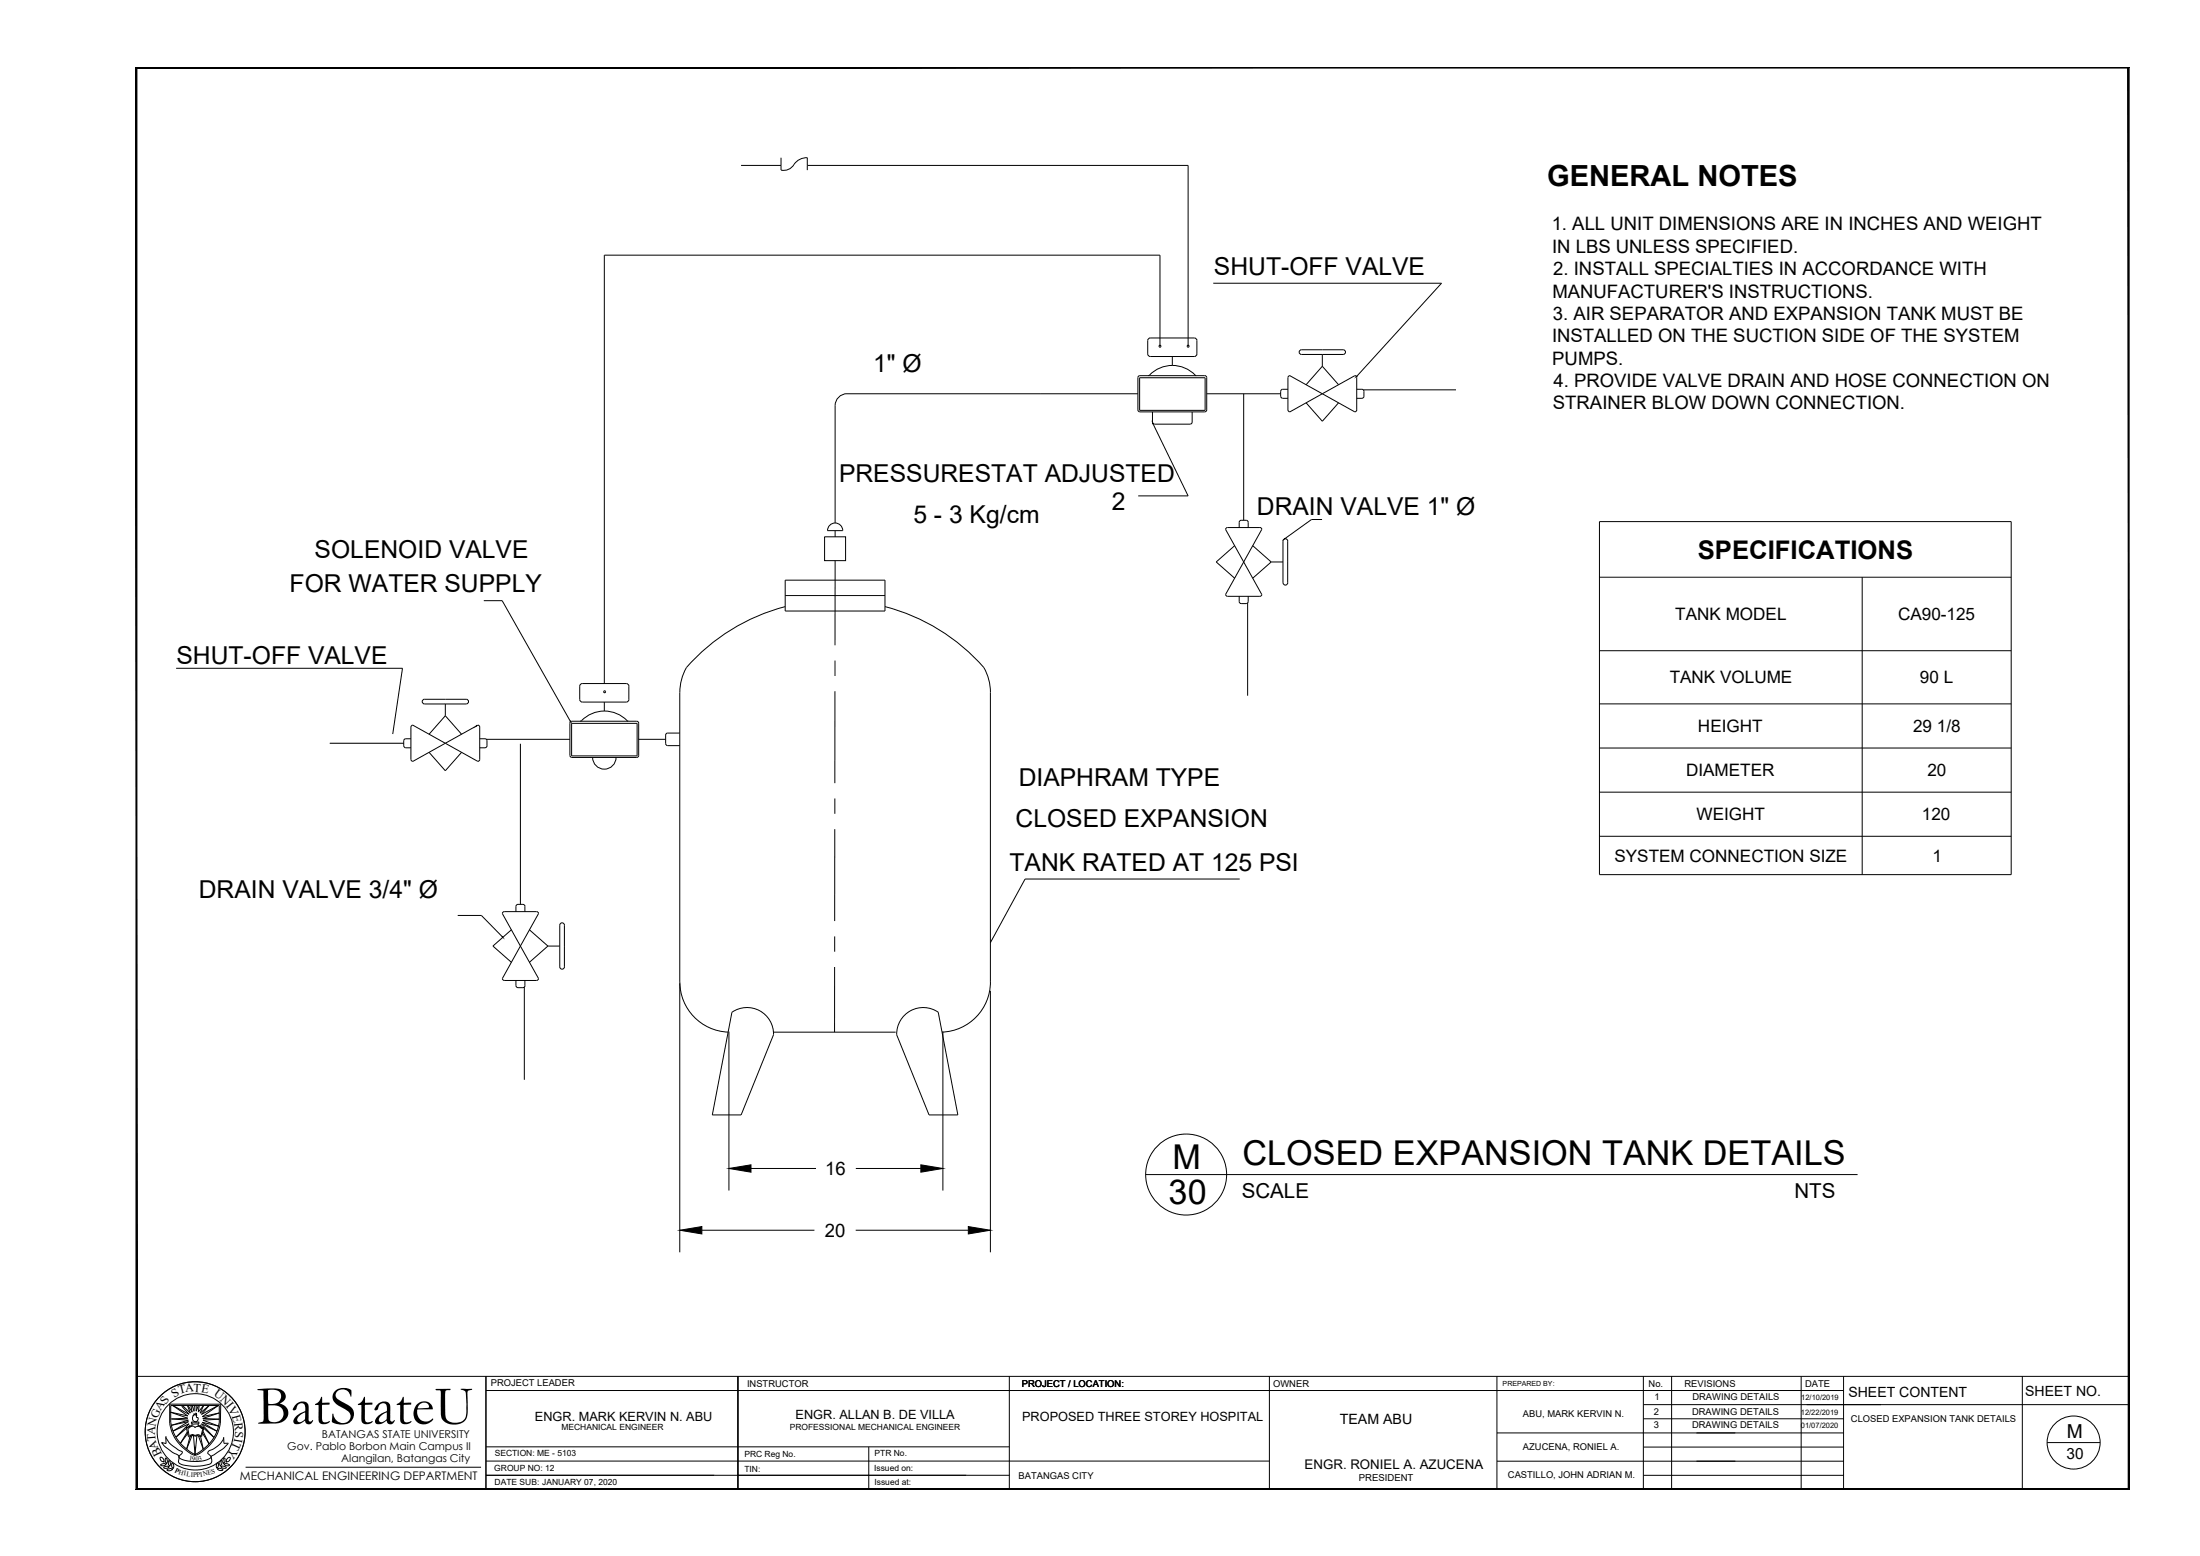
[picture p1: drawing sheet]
<svg xmlns="http://www.w3.org/2000/svg" width="420mm" height="297mm" viewBox="0 0 420 297" stroke-linecap="round" stroke-linejoin="round" font-family="sans-serif">
<!-- layer: 2 -->
<g fill="none" stroke="#000" stroke-width=".19">
<path d="M141.5 31.6h7.7M149.2 30.1v2.4a2.49 2.49 0 0 0 2.8-1.5 2.88 2.88 0 0 1 2.2-.9v2.4M154.2 31.6h72.7v34.5M221.5 48.7v17.4M231.7 54.1h43.6l-16.1 17.7M217.6 72.1h12.6v6.2h-12.6zM220.2 80.9l6.7 13.8h-9.5M252.5 99.2h-2l-5.1 3.6M92.4 114.7h3.5l13 23M33.6 127.6h43.3l-1.9 12.5M109.2 138.1h12.5v6.2h-12.5zM87.4 174.8h4.5l4 4"/>
<path d="M236.8 167.8h-41l-6.7 12.2"/>
<circle cx="221.5" cy="66.1" r=".19"/>
<circle cx="226.9" cy="66.1" r=".19"/>
<circle cx="115.5" cy="132.1" r=".19"/>
</g>
<!-- layer: 5 -->
<g fill="none" stroke="#000" stroke-width=".19">
<path d="M217.3 75.2h-55.5a2.28 2.28 0 0 0-2.3 2.2v22.4M217.4 71.9l.3-.2 12.6 .1 .2 .3-.1 6.3-.3 .2h-12.6l-.2-.3zM220.1 78.6v2l.4 .4 7-.1 .2-.3v-2M223.9 68.1v1.7M223.9 69.8a6.3 6.3 0 0 0-4.5 1.9h-.1M223.9 69.8a6.3 6.3 0 0 1 4.5 1.9h.1M228.6 65v2.6M228.6 65l-.3-.4-.2-.1-8.7 .1-.2 .4v2.6l.2 .4 .3 .1h8.4l.2-.1 .3-.4M230.5 75.2h14.1M237.5 75.2v24.1M244.6 75.7v.1l.4 .2M245 76h1"/>
<path d="M246 74.3l-1.2 .1-.2 .3v1M246.3 71.7l12.4 6.9 .4-.3v-6.2l-.4-.4-12.4 6.9M246.3 71.7l-.3 .4v6.2l.3 .3M249.4 76.9l3.1 3.5 3.1-3.5M252.5 69.9l3.1 3.5M252.5 67.7v2.2M252.5 69.9l-3.1 3.5M256.5 66.8h-7.9a.45 .45 0 0 0-.5 .4 .45 .45 0 0 0 .5 .5h7.9M256.5 66.8a.45 .45 0 0 1 .5 .4 .45 .45 0 0 1-.5 .5M259.1 74.3l1.2 .1 .2 .3v1M259.1 76h1M260.4 74.4h17.7"/>
<path d="M260.5 75.7l-.2 .3h-.2M234.1 101.1l6.9 12.4-.4 .3M234.1 113.5l.3 .3h6.2M235.8 104.2l-3.5 3.1 3.5 3.1M236.7 113.8v1l.3 .4h1l.3-.2 .1-1.2M236.7 100.7v-1.2l.3-.2h1l.3 .2 .1 1.2M238.3 115.1v17.7M239.2 104.2l3.6 3.1M240.6 100.7h-6.2l-.3 .4M240.6 100.7l.4 .4-6.9 12.4M242.8 107.3h2.2M242.8 107.3l-3.6 3.1"/>
<path d="M245 103.3v7.9a.45 .45 0 0 0 .5 .5 .45 .45 0 0 0 .4-.5v-7.9M245 103.3a.45 .45 0 0 1 .5-.5 .45 .45 0 0 1 .4 .5M78.5 138.6l.4-.2 12.4 6.9 .3-.1v-6.4l-.2-.3-.1-.1-12.5 6.9-.3-.3zM80.7 133.7l.4-.2h7.9a.45 .45 0 0 1 .5 .4 .45 .45 0 0 1-.5 .5h-7.9a.45 .45 0 0 1-.4-.7zM85 136.6l3.1 3.6M85 134.4v2.2M85 136.6l-3.1 3.6M108.8 138.1l.4-.4h12.4l.4 .4M108.8 138.1v6.1l.4 .4M115.4 134v1.7M115.4 135.7a6.3 6.3 0 0 1 4.5 1.9l.1 .1M115.4 135.7a6.4 6.4 0 0 0-4.5 1.9l-.1 .1"/>
<path d="M120.1 131v2.5M120.1 131l-.2-.4-.3-.1h-8.4l-.4 .2-.1 .3v2.5l.3 .5h.2h8.4h.3l.2-.5M122 138.1v6.1l-.4 .4M129.8 139.9l-2.5 .1-.2 .3v1.7l.2 .3h.2h2.3M63 141.9h14.1M78.5 141l-1.2 .1-.2 .3v1l.2 .3 1.2 .1M81.9 143.6l3.1 3.5 3.1-3.5M91.6 141l1.2 .1 .2 .3v1l-.2 .3-1.2 .1M92.9 141.1h15.9M99.4 142v30.6M109.2 144.6h12.4M113.2 144.6a2.24 2.24 0 0 0 2.2 2.2 2.24 2.24 0 0 0 2.3-2.2"/>
<path d="M122 141.1h5.1M96 174.2l.3-.2h6.2l.3 .2v.2l-3.4 6.2-3.5-6.2zM97.7 177.5l-3.6 3.1 3.6 3.1M98.5 174l.1-1.2 .3-.2h1l.3 .2v1.2M101.1 177.5l3.5 3.1M107 176.4a.45 .45 0 0 1 .5-.2 .45 .45 0 0 1 .3 .4v8a.45 .45 0 0 1-.4 .4 .45 .45 0 0 1-.5-.4zM98.5 187.2l.1 1.2 .3 .1h1l.3-.1 .1-.2-.1-1M99.4 180.6l3.4 6.2-.1 .3-6.4 .1-.3-.2-.1-.2zM100.1 188.4v17.7M104.6 180.6l-3.5 3.1M104.6 180.6h2.3"/>
</g>
<!-- layer: 2 -->
<path d="M259.1 71.8l-.1 .1zM220.1 80.7l.1 .2zM245.3 102.9l.1-.1zM91 138.5v.1zM108.9 137.7l.1 .1zM95.9 178.8l.1 .1z" fill="#000" stroke="#000" stroke-width=".19"/>
<!-- layer: 0 -->
<g fill="none" stroke="#000" stroke-width=".19">
<path d="M221.5 48.7h-106.1v81.8M305.5 99.6h78.6v67.4h-78.6zM150 113.7h19M150 110.8h19v5.8h-19zM150 115.8a37.8 37.8 0 0 0-18.9 11.6M159.5 110.8v12.4M169 115.8a37.8 37.8 0 0 1 18.9 11.6M305.5 110.2h78.6M355.6 110.2v56.8M131.1 127.5l-.9 1.9-.3 1.4-.1 1.4v55.2a9.6 9.6 0 0 0 9.3 9.6M159.5 132l-.1 17.5M159.5 126.1v2.9"/>
<path d="M187.9 127.5l.6 1.2 .4 1.4 .2 2.1 .1 55.2a9.6 9.6 0 0 1-9.3 9.6M305.5 124.2h78.6M305.5 134.4h78.6M159.4 158.3v17.5M159.4 152.4v3M305.5 142.8h78.6M305.5 151.2h78.6M305.5 159.6h78.6M159.4 178.8v2.9M129.8 187.7v51.4M139.2 196.9v30.4M139.8 193.2a5.1 5.1 0 0 1 7.9 4.3l-6.2 15.3h-5.5z"/>
<path d="M147.7 197h23.3M159.4 184.6v12.4M171.3 197.5a5.1 5.1 0 0 1 7.9-4.3l3.7 19.6h-5.5l-6.2-15.3M180.1 196.9v30.4M189.1 189.1v50M134 234.9h21.5M143.4 223.1h12.4M163.4 234.9h21.5M163.4 223.1h12.5M218.8 224.2h136"/>
<circle cx="226.5" cy="224.2" r="7.7"/>
</g>
<!-- layer: pipe -->
<path d="M157.5 102.5h4v4.5h-4zM159.5 107v3.8" fill="none" stroke="#000" stroke-width=".19"/>
<!-- layer: Duct -->
<path d="M158.6 100.1a1.45 1.45 0 0 1 1.6-.1 1.45 1.45 0 0 1 .8 1.3h-3l.1-.5zM159.5 101.3v1.2" fill="none" stroke="#000" stroke-width=".19"/>
<!-- layer: 0 -->
<path d="M129.8 234.9l4.2-.7v1.4zM139.2 223.1l4.2-.7v1.4zM175.9 222.4l4.2 .7-4.2 .7zM184.9 234.2l4.2 .7-4.2 .7z" fill="#000" stroke="#000" stroke-width=".19"/>
<!-- layer: template -->
<path d="M26 284.3h380.6l-.2-.1zM26 284.3l.2-.1h380.2zM26 12.8v271.5l.2-.1zM26 12.8l.2 .2v271.2zM26 12.8l.2 .2 380.4-.2zM26.2 13l380.4-.2-.2 .2zM406.6 12.8l-.2 .2 .2 271.3zM406.4 13l.2 271.3-.2-.1z" fill="#000" stroke="#000" stroke-width=".19"/>
<g fill="none" stroke="#000" stroke-width=".19">
<path d="M26 262.7h380.6M31.2 279l.1 .1a.61 .61 0 0 0-.7-.8v.1a.7 .7 0 0 0 .7 .7M31.7 274.4v1.2l-.8-.2M31.7 279.5a.58 .58 0 0 1-1 .1l.1-.1a.7 .7 0 0 1 .9 .1M31.7 274.3v.1l.3 .5a6.5 6.5 0 0 0 2.4 2.1 .37 .37 0 0 1 .4 .2 .37 .37 0 0 1-.3 .5l-.2 .1a.41 .41 0 0 0-.1 .5 .41 .41 0 0 0 .5 .3 6.6 6.6 0 0 0 5.6-.4v-.2l-.3-.3a.48 .48 0 0 1-.3-.6 .48 .48 0 0 1 .6-.3 3.7 3.7 0 0 0 2.4-2.4l.1 1.1h.8a7.7 7.7 0 0 1-2.8 2.3l-.4 .2-.1 .2a.85 .85 0 0 1-.5 1.4 8.7 8.7 0 0 1-5.5-.2l-.2-.4 .1-.5a.78 .78 0 0 0-.8-1l-1.8-1.3-.7-.8h.2M31.8 274.3h-.1M31.9 279.4h-.1a.84 .84 0 0 1-.2-1 .49 .49 0 0 1 .4 .7l-.2 .3M32.4 268.1h9.8l-.1 3.6a8 8 0 0 1-4.9 6.1 8.1 8.1 0 0 1-4.8-6.1zM32.5 279.9h-.1a.82 .82 0 0 1-.2-1 .62 .62 0 0 1 .2 1M35.8 273.4l-1.3 2.1 1.3-1.8M35.8 268.3l.6 1.5-1.5-1.5-.2 .2 1.4 1.5-3.1-1.7 2.9 2-3.4-.7 3.4 1.1-3.2 .2 3.3 .2-3.3 1 3.3-.7-3 1.8 3.1-1.4-2.5 2.6 2.7-2.3M35.9 272.7l.3-.2a.72 .72 0 0 1 1.1 0 .85 .85 0 0 1 1.3 .2h.1l-.3 1.4-.4-.2-.8 .1-.4-.2-.5 .3h-.2z"/>
<path d="M35.9 268.3l.8 1.3-.2-1.2 .2-.1 .4 1.1v-1.1M36.6 271.4v.1a.32 .32 0 0 0 .1 .4 .32 .32 0 0 0 .4 0l.6-.1a.19 .19 0 0 0 .3-.1 .19 .19 0 0 0-.1-.2h-1.3M36.7 272.1v.1l-1.1 .3 .4 1.7a.37 .37 0 0 0 .6-.1l.7 .1a.75 .75 0 0 1 1 0h.2l.4-1.6-.4-.1-.4-.3-.3-.1M36.7 271.8v.4M36.7 274l-1.1 2.6 .7-2.3M37.1 277.7a8.1 8.1 0 0 0 4.8-6.1v-3.3h-9.3v3.3a8 8 0 0 0 4.8 6.1M37.1 269.9l.3 .2v-.3l.2 .4a.31 .31 0 0 0-.1 .3 .31 .31 0 0 0 .3 .2l-.2 .6-.4 .1a.77 .77 0 0 1-.2-1.3zM37.1 276.2h.3M37.1 276.3h.3M37.2 276.6h.1M37.4 276.5h-.2M37.5 268.3v1.1l.4-1.1"/>
<path d="M37.6 274.1l-.4 3.5-.2-3.5M37.8 271.8v.4M37.9 274.1l.9 2.6-.5-2.5M38 268.3l-.1 1.3 1-1.3-.7 1.5 1.7-1.5-1.4 1.7 3.2-1.7-3.1 2.1 3.3-.7-3.2 1.1 3.2 .1-3.1 .2 2.9 1.1-3.1-.7 2.8 1.7-2.9-1.4 2.4 2.6-2.7-2.4M38.8 273.3l1.1 2.3-1.2-2M41.5 279.3l.1-.1a.47 .47 0 0 1 .1 .7l-.3 .4-.1-.5zM42 279.8h.1a.7 .7 0 0 0 .1-1l-.2 .6 .1 .4M42.2 280l.5 .3a.34 .34 0 0 0 .5-.2h-.1a.7 .7 0 0 0-.9-.1M42.6 279.4l.1-.1a.7 .7 0 0 0 .1-1l-.2 .6 .1 .5M42.8 279.5l.5 .3a.34 .34 0 0 0 .5-.1v-.1a.74 .74 0 0 0-1 0M43.3 279l-.1 .1a.62 .62 0 0 1 .8-.8v.1a.75 .75 0 0 1-.8 .7M92.8 278.9h149.6"/>
<path d="M92.8 262.7v21.6M92.8 265.4h259.3M92.8 276.2h100M140.9 262.7v21.6M165.9 276.2v8.1M192.8 262.7v21.6M242.4 262.7v21.6M285.9 278.9h66.2M285.9 273.5h66.2M285.9 262.7v21.6M313.8 270.8h38.3M313.8 268.1h92.8"/>
<path d="M313.8 262.7v21.6M313.8 276.2h38.3M319.2 262.7v21.6M344 262.7v21.6M352.1 262.7v21.6M386.2 262.7v21.6M391 275.4h10.1M32.3 280l-.5 .3a.31 .31 0 0 1-.3 .1 .31 .31 0 0 1-.2-.3v-.1a.72 .72 0 0 1 1 .1M32.9 280.5a.57 .57 0 0 1-.5 .3 .57 .57 0 0 1-.5-.3h.1a.69 .69 0 0 1 .9 0M33.1 280.3h-.1a.7 .7 0 0 1 0-1l.2 .5-.1 .5M41.5 280.4a.57 .57 0 0 0 .5 .4 .57 .57 0 0 0 .5-.3 .74 .74 0 0 0-1 0M46.9 280.1h45"/>
<path d="M92.8 281.6h100M313.8 281.6h38.3"/>
<circle cx="37.3" cy="273.3" r="9.5"/>
<circle cx="37.3" cy="273.3" r="7.3"/>
<circle cx="396" cy="275.4" r="5.1"/>
</g>
<text font-size="10.6" x="49" y="271.8">BatStateU</text>
<g font-size="6.5">
<text x="223.9" y="223.2">M</text>
<text x="237.3" y="222.4">CLOSED EXPANSION TANK DETAILS</text>
<text x="223.2" y="229.8">30</text>
</g>
<text font-size="5.6" x="295.5" y="35.5">GENERAL NOTES</text>
<text font-size="4.9" x="324.3" y="106.6">SPECIFICATIONS</text>
<g font-size="4.7">
<text x="231.8" y="52.5">SHUT-OFF VALVE</text>
<text x="166.8" y="71">1&quot; Ø</text>
<text x="160.2" y="92.1">PRESSURESTAT ADJUSTED</text>
<text x="174.4" y="99.8">5 - 3 Kg/cm</text>
<text x="212.3" y="97.4">2</text>
<text x="240" y="98.3">DRAIN VALVE 1&quot; Ø</text>
<text x="60.1" y="106.6">SOLENOID VALVE</text>
<text x="55.3" y="113">FOR WATER SUPPLY</text>
<text x="33.7" y="126.8">SHUT-OFF VALVE</text>
<text x="194.6" y="150">DIAPHRAM TYPE</text>
<text x="194" y="157.9">CLOSED EXPANSION</text>
<text x="192.8" y="166.2">TANK RATED AT 125 PSI</text>
<text x="38" y="171.4">DRAIN VALVE 3/4&quot; Ø</text>
</g>
<g font-size="3.9">
<text x="237.1" y="228.6">SCALE</text>
<text x="342.7" y="228.6">NTS</text>
</g>
<text font-size="3.7" x="394.7" y="274.6">M</text>
<g font-size="3.5">
<text x="296.3" y="44">1. ALL UNIT DIMENSIONS ARE IN INCHES AND WEIGHT</text>
<text x="296.4" y="48.3">IN LBS UNLESS SPECIFIED.</text>
<text x="296.6" y="52.5">2. INSTALL SPECIALTIES IN ACCORDANCE WITH</text>
<text x="296.5" y="56.8">MANUFACTURER'S INSTRUCTIONS.</text>
<text x="296.4" y="65.3">INSTALLED ON THE SUCTION SIDE OF THE SYSTEM</text>
<text x="296.6" y="61.1">3. AIR SEPARATOR AND EXPANSION TANK MUST BE</text>
<text x="296.5" y="69.6">PUMPS.</text>
<text x="296.7" y="73.9">4. PROVIDE VALVE DRAIN AND HOSE CONNECTION ON</text>
<text x="296.6" y="78.1">STRAINER BLOW DOWN CONNECTION.</text>
<text x="157.6" y="224.3">16</text>
<text x="157.6" y="236.1">20</text>
</g>
<g font-size="3.3">
<text x="320" y="118.4">TANK MODEL</text>
<text x="362.5" y="118.4">CA90-125</text>
<text x="318.9" y="130.5">TANK VOLUME</text>
<text x="366.7" y="130.5">90 L</text>
<text x="324.3" y="139.7">HEIGHT</text>
<text x="365.4" y="139.7">29 1/8</text>
<text x="322" y="148.2">DIAMETER</text>
<text x="368.1" y="148.2">20</text>
<text x="324" y="156.6">WEIGHT</text>
<text x="367.1" y="156.6">120</text>
<text x="308.3" y="164.5">SYSTEM CONNECTION SIZE</text>
<text x="369.1" y="164.5">1</text>
</g>
<text font-size="2.9" x="394.7" y="278.5">30</text>
<g font-size="2.7">
<text x="353" y="266.7">SHEET CONTENT</text>
<text x="386.8" y="266.4">SHEET NO.</text>
<text x="255.9" y="271.9">TEAM ABU</text>
</g>
<text font-size="2.5" x="249.2" y="280.5">ENGR. RONIEL A. AZUCENA</text>
<g font-size="2.4">
<text x="102.2" y="271.2">ENGR. MARK KERVIN N. ABU</text>
<text x="151.9" y="270.9">ENGR. ALLAN B. DE VILLA</text>
<text x="195.2" y="271.3">PROPOSED THREE STOREY HOSPITAL</text>
</g>
<g font-size="2.3">
<text x="30.6" y="269.4" transform="rotate(-56 30.6 269.4)">A</text>
<text x="31.7" y="268.1" transform="rotate(-57 31.7 268.1)">S</text>
<text x="33.3" y="266.8" transform="rotate(-33 33.3 266.8)">S</text>
<text x="34.3" y="266.2" transform="rotate(-15 34.3 266.2)">T</text>
<text x="35.4" y="265.8" transform="rotate(-6 35.4 265.8)">A</text>
<text x="36.9" y="265.7" transform="rotate(3 36.9 265.7)">T</text>
<text x="38.4" y="265.8" transform="rotate(11 38.4 265.8)">E</text>
<text x="40.7" y="266.4" transform="rotate(36 40.7 266.4)">U</text>
<text x="41.9" y="267.3" transform="rotate(46 41.9 267.3)">N</text>
<text x="43.1" y="268.4" transform="rotate(52 43.1 268.4)">I</text>
<text x="43.5" y="268.9" transform="rotate(62 43.5 268.9)">V</text>
<text x="29.6" y="274" transform="rotate(-85 29.6 274)">A</text>
<text x="29.7" y="272.3" transform="rotate(-78 29.7 272.3)">N</text>
<text x="29.8" y="275.1" transform="rotate(-94 29.8 275.1)">T</text>
<text x="30.1" y="270.9" transform="rotate(-66 30.1 270.9)">G</text>
<text x="44.3" y="270.3" transform="rotate(75 44.3 270.3)">E</text>
<text x="44.7" y="275.2" transform="rotate(114 44.7 275.2)">T</text>
<text x="44.7" y="271.7" transform="rotate(84 44.7 271.7)">R</text>
<text x="44.8" y="274.5" transform="rotate(100 44.8 274.5)">I</text>
<text x="44.9" y="273.2" transform="rotate(94 44.9 273.2)">S</text>
<text x="30.3" y="276.5" transform="rotate(-110 30.3 276.5)">A</text>
<text x="31" y="277.7" transform="rotate(-115 31 277.7)">B</text>
<text x="44.1" y="276.5" transform="rotate(122 44.1 276.5)">Y</text>
<text x="45.8" y="282.6">MECHANICAL ENGINEERING DEPARTMENT</text>
</g>
<g font-size="2.1">
<text x="61.5" y="274.5">BATANGAS STATE UNIVERSITY</text>
<text x="54.9" y="276.8">Gov. Pablo Borbon Main Campus II</text>
<text x="65.2" y="279.1">Alangilan, Batangas City</text>
</g>
<g font-size="1.8">
<text x="93.7" y="264.6">PROJECT LEADER</text>
<text x="142.7" y="264.7">INSTRUCTOR</text>
<text x="195.1" y="264.7">PROJECT / LOCATION:</text>
<text x="243.2" y="264.7">OWNER</text>
<text x="314.9" y="264.7">No.</text>
<text x="316" y="267.3">1</text>
<text x="321.7" y="264.7">REVISIONS</text>
<text x="323.2" y="267.4">DRAWING DETAILS</text>
<text x="344.7" y="264.7">DATE</text>
<text x="290.9" y="270.5">ABU, MARK KERVIN N.</text>
<text x="315.9" y="270.2">2</text>
<text x="315.9" y="272.7">3</text>
<text x="323.2" y="270.2">DRAWING DETAILS</text>
<text x="323.2" y="272.7">DRAWING DETAILS</text>
<text x="353.5" y="271.4">CLOSED EXPANSION TANK DETAILS</text>
<text x="290.9" y="276.8">AZUCENA, RONIEL A.</text>
<text x="194.5" y="282.4">BATANGAS CITY</text>
<text x="259.5" y="282.8">PRESIDENT</text>
<text x="288" y="282.1">CASTILLO, JOHN ADRIAN M.</text>
</g>
<g font-size="1.6">
<text x="107.2" y="273">MECHANICAL ENGINEER</text>
<text x="150.8" y="273">PROFESSIONAL MECHANICAL ENGINEER</text>
<text x="94.4" y="280.8">GROUP NO: 12</text>
<text x="94.5" y="278">SECTION: ME - 5103</text>
<text x="142.2" y="278.1">PRC Reg No.</text>
<text x="142.2" y="280.9">TIN:</text>
<text x="166.9" y="280.8">Issued on:</text>
<text x="167" y="278">PTR No.</text>
<text x="94.5" y="283.6">DATE SUB: JANUARY 07, 2020</text>
<text x="167" y="283.6">Issued at:</text>
</g>
<g font-size="1.4">
<text x="344" y="267.3">12/10/2019</text>
<text x="343.9" y="270.2">12/22/2019</text>
<text x="343.9" y="272.7">01/07/2020</text>
</g>
<g font-size="1.3">
<text x="287" y="264.6">PREPARED BY:</text>
<text x="33.3" y="280.9" transform="rotate(28 33.3 280.9)">P</text>
<text x="34" y="281.3" transform="rotate(18 34 281.3)">H</text>
<text x="35" y="281.6" transform="rotate(10 35 281.6)">I</text>
<text x="35.6" y="281.7" transform="rotate(9 35.6 281.7)">L</text>
<text x="36.1" y="278.7" transform="rotate(9 36.1 278.7)">1</text>
<text x="36.4" y="281.9" transform="rotate(1 36.4 281.9)">I</text>
<text x="36.7" y="278.8">90</text>
<text x="36.9" y="281.9">P</text>
<text x="37.6" y="281.9" transform="rotate(-8 37.6 281.9)">PI</text>
<text x="38" y="278.8" transform="rotate(-15 38 278.8)">3</text>
<text x="38.8" y="281.8" transform="rotate(-13 38.8 281.8)">N</text>
<text x="39.8" y="281.6" transform="rotate(-14 39.8 281.6)">ES</text>
</g>
</svg>
